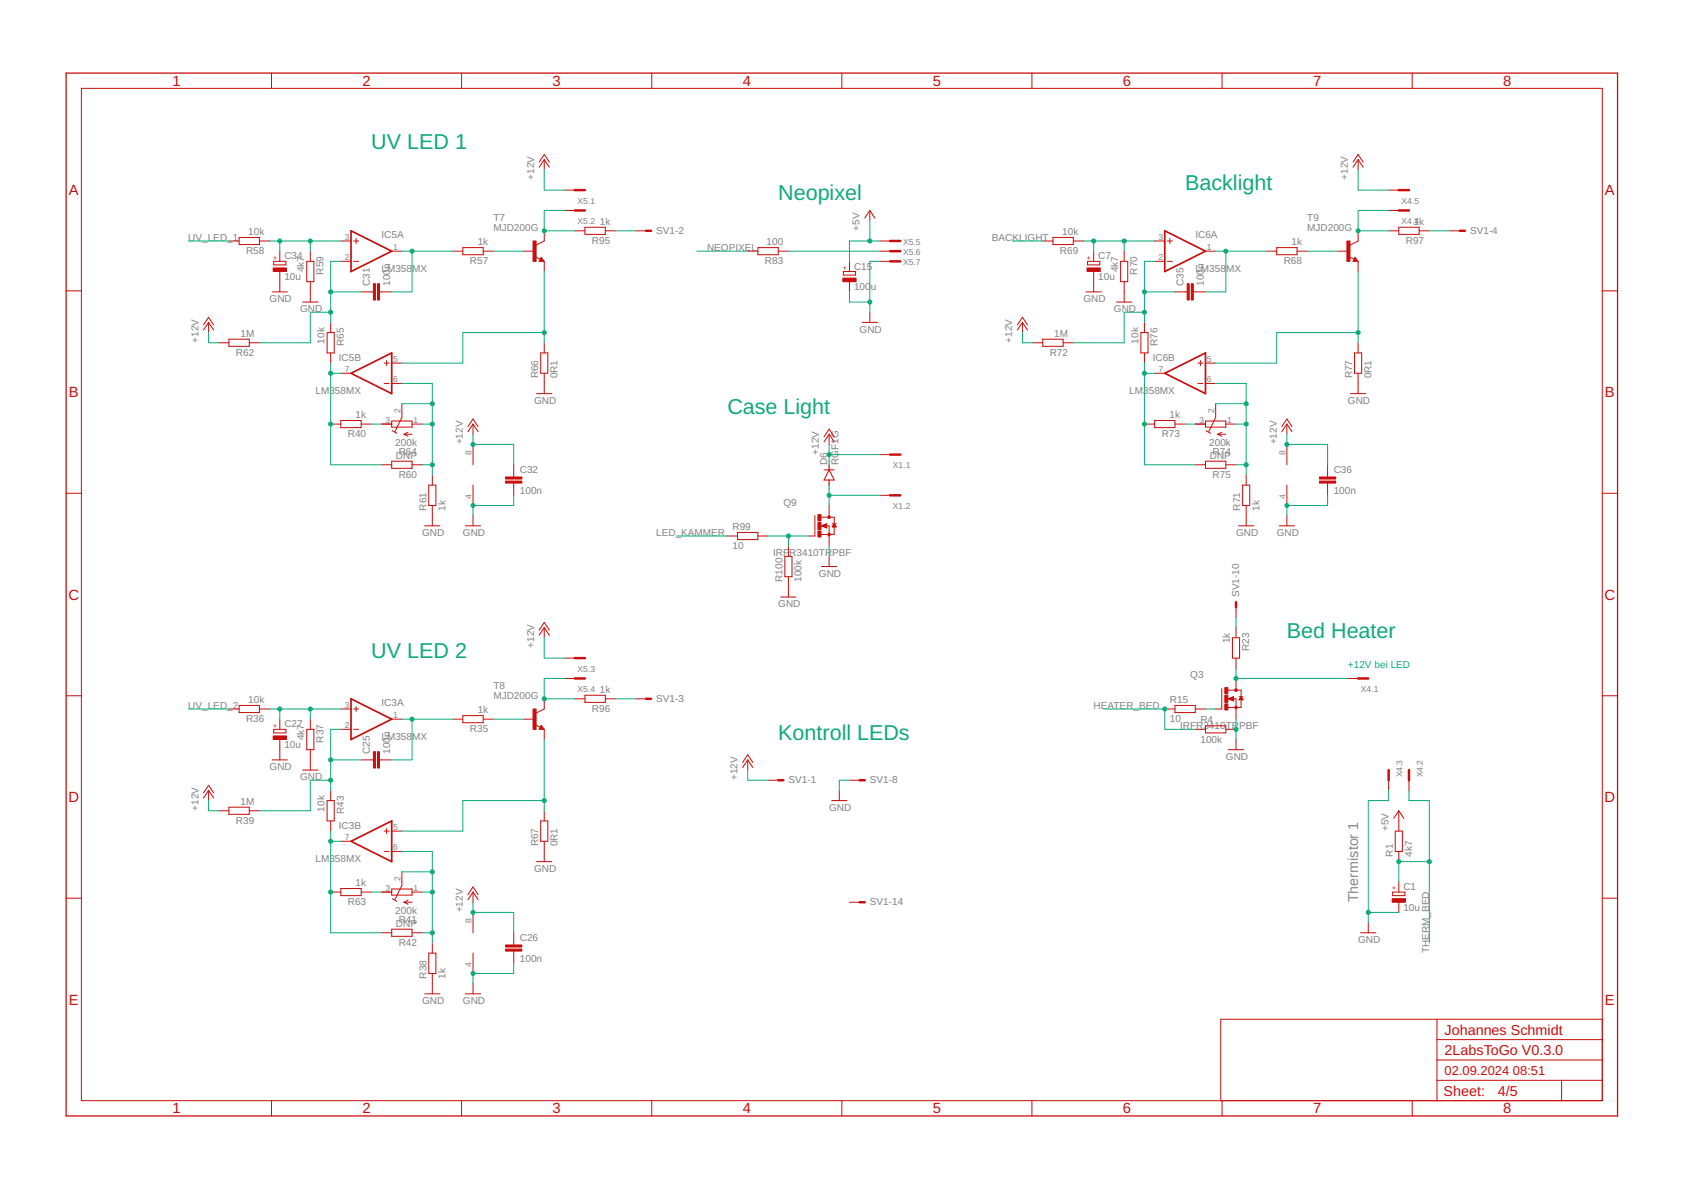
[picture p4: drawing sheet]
<svg xmlns="http://www.w3.org/2000/svg" width="420mm" height="297mm" viewBox="0 0 420 297" stroke-linecap="round" stroke-linejoin="round" font-family="sans-serif">
<path d="M87.6 57.6l10.2 5.1-10.2 5.1zM290.8 57.6l10.1 5.1-10.1 5.1zM87.6 93.2l10.2-5.1v10.2zM290.8 93.2l10.1-5.1v10.2zM87.6 174.4l10.2 5.1-10.2 5.1zM87.6 210l10.2-5.1v10.2z" fill="none" stroke="#c90d0c" stroke-width=".42"/>
<g fill="none" stroke="#c90d0c" stroke-width=".25">
<path d="M67.8 18.2v3.9M115.2 18.2v3.9M162.7 18.2v3.9M210.2 18.2v3.9M257.6 18.2v3.9M305.1 18.2v3.9M352.6 18.2v3.9M20.3 22.1h379.7v252.6h-379.7zM135.9 39.8v2.6M135.9 39.8l1.2 1.9M135.9 39.8l-1.3 1.9M339 39.8v2.6"/>
<path d="M339 39.8l1.3 1.9M339 39.8l-1.2 1.9M59.7 59.3h5.1v1.7h-5.1zM88.9 59.5v1.3M134.6 40.5l1.3-1.9 1.2 1.9M135.9 57.6v2.6l-2.1 1M140.9 47.5h2.6M140.9 52.5h2.6M143.5 57.6h2.5M146 56.7h5.1v1.8h-5.1zM151.1 57.6h2.5M158.7 57.6h2.6"/>
<path d="M217.1 52.5v2.6M217.1 52.5l1.3 1.9M217.1 52.5l-1.2 1.9M262.9 59.3h5v1.7h-5zM292.1 59.5v1.3M337.8 40.5l1.2-1.9 1.3 1.9M339 57.6v2.6l-2 1M346.7 57.6h2.5M346.7 47.5h2.5M346.7 52.5h2.5M349.2 56.7h5.1v1.8h-5.1zM354.3 57.6h2.5"/>
<path d="M361.9 57.6h2.5M16.5 72.6h3.8M57.1 60.2h2.6M64.8 60.2h2.5M67.9 72.9h3.9M68.3 65.2h3.1v.9h-3.1zM69.8 62.7v2.5M69.8 67.8v5.1M75.6 75.4h3.8M76.6 65.2h1.8v5.1h-1.8zM77.5 62.7v2.5M77.5 70.3v5.1"/>
<path d="M85.1 60.2h2.5M85.1 65.2h2.5M88.3 60.2h1.2M88.3 65.2h1.2M90.2 72.9h3M94.7 72.9h3.1M97.8 62.7h2.5M113 62.7h2.5M115.5 61.8h5.1v1.8h-5.1zM120.6 62.7h2.6M130.8 62.7h2.5M133.6 64.1l1.3 .6"/>
<path d="M135.1 64.2l.8 1h-1.3zM135.1 64.7l.1 .3h-.3l.2-.5 .5 .6h-.7M135.9 65.2v2.6M186.7 62.7h2.5M189.2 61.8h5.1v1.8h-5.1zM194.3 62.7h2.5M210.5 67.8h3.1v.9h-3.1zM212.1 65.2v2.6M212.1 70.3v2.6M217.1 77.9v2.6M219.7 60.2h2.5M219.7 65.2h2.5"/>
<path d="M219.7 62.7h2.5M260.3 60.2h2.6M267.9 60.2h2.6M271.1 72.9h3.8M271.5 65.2h3.1v.9h-3.1zM273 62.7v2.5M273 67.8v5.1M278.7 75.4h3.9M279.8 65.2h1.7v5.1h-1.7zM280.6 62.7v2.5M280.6 70.3v5.1M288.2 60.2h2.6"/>
<path d="M288.2 65.2h2.6M291.4 60.2h1.3M291.4 65.2h1.3M293.3 72.9h3.1M297.9 72.9h3M300.9 62.7h2.6M316.2 62.7h2.5M318.7 61.8h5.1v1.8h-5.1zM323.8 62.7h2.5M334 62.7h2.5M336.8 64.1l1.3 .6M338.3 64.2l.7 1h-1.2z"/>
<path d="M338.3 64.7l.1 .3h-.4l.3-.5 .5 .6h-.8M339 65.2v2.6M400 72.6h3.8M50.8 81.1l1.3-1.9 1.2 1.9M52.1 80.5l1.2 1.9M52.1 80.5l-1.3 1.9M52.1 80.5v2.5M54.6 85.6h2.5M57.1 84.7h5.1v1.7h-5.1zM62.2 85.6h2.6M81.7 83h1.7v5.1h-1.7zM82.5 80.5v2.5"/>
<path d="M82.5 88.1v2.5M85.1 93.2h2.5M95.9 90.6h1.3M95.9 95.7h1.3M96.5 90v1.3M97.8 90.6h2.5M97.8 95.7h2.5M134 98.3h3.8M135 88.1h1.8v5.1h-1.8zM135.9 85.6v2.5M135.9 93.2v5.1M215.2 80.5h3.9"/>
<path d="M254 81.1l1.2-1.9 1.3 1.9M255.2 80.5l1.3 1.9M255.2 80.5l-1.2 1.9M255.2 80.5v2.5M257.8 85.6h2.5M260.3 84.7h5.1v1.7h-5.1zM265.4 85.6h2.5M284.8 83h1.8v5.1h-1.8zM285.7 80.5v2.5M285.7 88.1v2.5M288.2 93.2h2.6M299 90.6h1.3"/>
<path d="M299 95.7h1.3M299.7 90v1.3M300.9 90.6h2.6M300.9 95.7h2.6M337.1 98.3h3.9M338.2 88.1h1.7v5.1h-1.7zM339 85.6v2.5M339 93.2v5.1M82.5 105.9h2.6M85.1 105h5.1v1.7h-5.1zM90.2 105.9h2.5M95.2 105.9h2.6"/>
<path d="M95.2 116h2.6M97.8 105.1h5.1v1.5h-5.1zM97.8 115.1h5.1v1.8h-5.1zM97.9 107.5l1.2 .6M100.3 100.8v3.4l-1.7 3.5M100.8 108.4h2.1M100.8 108.4l1.1 .5M101.9 107.9l-1.1 .5M102.9 105.9h2.5M102.9 116h2.5M107.9 118.6v2.5M116.8 106.5l1.3-1.9 1.3 1.9"/>
<path d="M118.1 105.9v2.5M118.1 110.9v5.1M118.1 105.9l1.3 1.9M118.1 105.9l-1.3 1.9M128.2 116v3.1M205.7 109l1.3-1.9 1.3 1.9M205.7 117.3h2.6M207 108.4v2.5M207 116v1.3M207 119.8v1.3M207 108.4l1.3 1.9M207 108.4l-1.3 1.9"/>
<path d="M207 117.3l1.3 2.5h-2.6zM219.7 113.5h2.5M285.7 105.9h2.5M288.2 105h5.1v1.7h-5.1zM293.3 105.9h2.6M298.4 105.9h2.5M298.4 116h2.5M300.9 105.1h5.1v1.5h-5.1zM300.9 115.1h5.1v1.8h-5.1zM301.1 107.5l1.1 .6M303.5 100.8v3.4l-1.7 3.5M304 108.4h2"/>
<path d="M304 108.4l1 .5M305 107.9l-1 .5M306 105.9h2.6M306 116h2.6M311.1 118.6v2.5M320 106.5l1.3-1.9 1.2 1.9M321.3 105.9v2.5M321.3 110.9v5.1M321.3 105.9l1.2 1.9M321.3 105.9l-1.3 1.9M331.4 116v3.1M16.5 123.1h3.8"/>
<path d="M106 131.3h3.8M107 121.1h1.8v5.1h-1.8zM107.9 126.2v5.1M116.2 131.3h3.8M118.1 121.1v5.1M118.1 128.7v2.6M128.2 120.6v3M181.6 133.8h2.5M184.1 132.9h5.1v1.8h-5.1zM189.2 133.8h2.5M195.9 138.9h1.8v5.1h-1.8zM196.8 136.3v2.6"/>
<path d="M203.4 128.7v5.1h-1.5M204.8 131.3h2.2v5M205 129.1h3.3v1.6M205.1 131.3l1.3-.6v1.1zM205.4 131.1h1M205.4 131.4h1M205.7 131h.7M205.7 131.5h.7M206 130.9h.4M206 131.6h.4M206.3 130.8h.1M206.3 131.8h.1"/>
<path d="M207 126.2v2.9M207 138.9v2.5M207.8 130.7h1M207.8 131.4h.9M207.9 131.3h.7M208 131.1h.5M208.1 131h.3M208.2 130.9h.2M208.2 130.8h.1M208.3 131.4v2h-3.3M208.3 130.7l.5 .8h-1zM219.7 123.6h2.5"/>
<path d="M309.2 131.3h3.8M310.2 121.1h1.8v5.1h-1.8zM311.1 126.2v5.1M319.4 131.3h3.8M321.3 121.1v5.1M321.3 128.7v2.6M331.4 120.6v3M400 123.1h3.8M134.6 157.3l1.3-1.9 1.2 1.9M135.9 156.7v2.5M135.9 156.7l1.2 1.9M135.9 156.7l-1.3 1.9"/>
<path d="M194.9 149h3.8M196.8 144v5M205.1 141.4h3.8M307.7 159.2h1.8v5.1h-1.8zM308.6 151.6v2.5M308.6 156.7v2.5M16.5 173.7h3.8M57.1 177h2.6M59.7 176.1h5.1v1.8h-5.1zM64.8 177h2.5M69.8 179.5v2.6M77.5 179.5v2.6"/>
<path d="M85.1 177h2.5M88.3 177h1.2M88.9 176.3v1.3M97.8 179.5h2.5M113 179.5h2.5M115.5 178.6h5.1v1.8h-5.1zM120.6 179.5h2.6M130.8 179.5h2.5M135.9 174.4v2.6l-2.1 1M140.9 164.3h2.6M140.9 169.4h2.6M143.5 174.4h2.5"/>
<path d="M146 173.5h5.1v1.8h-5.1zM151.1 174.4h2.5M158.7 174.4h2.6M290.8 177h2.5M293.3 176.1h5.1v1.8h-5.1zM298.4 177h2.5M305 171.9v5.1h-1.5M306.4 174.4h2.2v5.1M306.6 172.3h3.2v1.6M306.9 174.3h1M307 174.6h.9M307.2 174.2h.7"/>
<path d="M307.3 174.7h.6M307.5 174.1h.4M307.6 174.8h.3M307.8 174h.1M307.9 173.9l-1.2 .5 1.2 .5M307.9 173.9v1M307.9 174.9l.1 .1M308.6 164.3v2.5M308.6 169.4v2.9M309.3 173.9h1M309.4 174.6h.9M309.5 174.5h.7"/>
<path d="M309.6 174.3h.5M309.6 174.2h.4M309.7 174.1h.3M309.8 174.6v2h-3.3M309.8 173.9l.5 .8h-1zM336.5 169.4h2.5M400 173.7h3.8M50.8 197.9l1.3-1.9 1.2 1.9M52.1 197.3v2.5M52.1 197.3l1.2 1.9M52.1 197.3l-1.3 1.9M67.9 189.7h3.9"/>
<path d="M68.3 182.1h3.1v.8h-3.1zM69.8 184.6v5.1M75.6 192.2h3.8M76.6 182.1h1.8v5h-1.8zM77.5 187.1v5.1M81.7 199.8h1.7v5.1h-1.7zM82.5 197.3v2.5M85.1 182.1h2.5M88.3 182.1h1.2M90.2 189.7h3M94.7 189.7h3.1M133.6 180.9l1.3 .6"/>
<path d="M135.1 181l.8 1.1h-1.3zM135.1 181.5l.1 .3h-.3l.2-.5 .5 .6h-.7M135.9 182.1v2.5M185.4 190.3l1.3-1.9 1.2 1.9M186.7 189.7l1.2 1.9M186.7 189.7l-1.3 1.9M186.7 189.7v2.5M191.7 194.8h2.6M207.6 199.8h3.8M209.5 197.3v2.5M212.1 194.8h2.5M298.4 182.1h2.5"/>
<path d="M300.9 181.2h5.1v1.7h-5.1zM306 182.1h2.6M306.7 187.1h3.8M308.6 184.6v2.5M346.7 194.8v2.5M351.7 194.8v2.5M54.6 202.4h2.5M57.1 201.5h5.1v1.8h-5.1zM62.2 202.4h2.6M82.5 204.9v2.6M85.1 210h2.5M95.9 207.5h1.3"/>
<path d="M95.9 212.5h1.3M96.5 206.8v1.3M97.8 207.5h2.5M97.8 212.5h2.5M100.3 217.6v3.4l-1.7 3.6M134 215.1h3.8M135 204.9h1.8v5.1h-1.8zM135.9 202.4v2.5M135.9 210v5.1M348.3 207.5h1.8v5h-1.8zM349.2 202.4v5.1M349.2 212.5v2.6"/>
<path d="M349.2 202.4l1.3 1.9M349.2 202.4l-1.3 1.9M16.5 224.2h3.8M82.5 222.7h2.6M85.1 221.8h5.1v1.8h-5.1zM90.2 222.7h2.5M95.2 222.7h2.6M95.2 232.8h2.6M97.8 221.9h5.1v1.5h-5.1zM97.8 231.9h5.1v1.8h-5.1zM97.9 224.3l1.2 .7M100.8 225.2h2.1"/>
<path d="M100.8 225.2l1.1 .5M101.9 224.7l-1.1 .5M102.9 222.7h2.5M102.9 232.8h2.5M107 237.9h1.8v5.1h-1.8zM107.9 235.4v2.5M116.8 223.3l1.3-1.9 1.3 1.9M118.1 222.7v2.5M118.1 227.8v5M118.1 237.9v5.1M118.1 222.7l1.3 1.9M118.1 222.7l-1.3 1.9"/>
<path d="M128.2 232.8v3.1M128.2 237.4v3.1M212.1 225.2h2.5M339.7 232.8h3.8M341.6 230.3v2.5M347.7 222.7h3v.9h-3zM349.2 220.1v2.6M349.2 225.2v2.6M400 224.2h3.8M106 248.1h3.8M107.9 243v5.1M116.2 248.1h3.8"/>
<path d="M118.1 245.5v2.6M358.7 254.4v20.3M358.7 259.5h41.3M400 254.4h-95.2v20.3M67.8 274.7v3.9M115.2 274.7v3.9M162.7 274.7v3.9M210.2 274.7v3.9M257.6 274.7v3.9M305.1 274.7v3.9M352.6 274.7v3.9M358.7 269.7h41.3"/>
<path d="M358.7 264.6h41.3M389.8 269.7v5"/>
</g>
<g fill="#c90d0c" stroke="#c90d0c" stroke-width=".25">
<path d="M94.2 70.8h.5v4.1h-.5z"/>
<path d="M93.2 70.8h.5v4.1h-.5z"/>
<path d="M126.2 120.1h4.1v.5h-4.1z"/>
<path d="M126.2 119.1h4.1v.5h-4.1z"/>
<path d="M68.2 66.9h3.3v.9h-3.3z"/>
<path d="M133.1 60.2h.7v5h-.7z"/>
<path d="M94.2 187.6h.5v4.1h-.5z"/>
<path d="M93.2 187.6h.5v4.1h-.5z"/>
<path d="M126.2 236.9h4.1v.5h-4.1z"/>
<path d="M126.2 235.9h4.1v.5h-4.1z"/>
<path d="M68.2 183.7h3.3v.9h-3.3z"/>
<path d="M133.1 177h.7v5.1h-.7z"/>
<path d="M297.4 70.8h.5v4.1h-.5z"/>
<path d="M296.4 70.8h.5v4.1h-.5z"/>
<path d="M329.4 120.1h4.1v.5h-4.1z"/>
<path d="M329.4 119.1h4.1v.5h-4.1z"/>
<path d="M336.3 60.2h.7v5h-.7z"/>
<path d="M210.4 69.4h3.3v.9h-3.3z"/>
<path d="M204.2 132.5h.8v1.5h-.8z"/>
<path d="M204.2 128.5h.8v1.5h-.8z"/>
<path d="M204.2 130.4h.8v1.7h-.8z"/>
<path d="M347.6 224.3h3.3v.9h-3.3z"/>
<path d="M271.4 66.9h3.3v.9h-3.3z"/>
<path d="M305.8 175.7h.7v1.5h-.7z"/>
<path d="M305.8 171.6h.7v1.6h-.7z"/>
<path d="M305.8 173.5h.7v1.8h-.7z"/>
</g>
<path d="M16.5 18.2h387.3v260.4h-387.3z" fill="none" stroke="#c90d0c" stroke-width=".32"/>
<g fill="#c90d0c" stroke="#c90d0c" stroke-width=".25">
<circle cx="207" cy="129.1" r=".33"/>
<circle cx="207" cy="133.4" r=".33"/>
<circle cx="308.6" cy="172.3" r=".33"/>
<circle cx="308.6" cy="176.6" r=".33"/>
</g>
<g fill="none" stroke="#c90d0c" stroke-width=".61">
<path d="M143.5 47.5h2.5M143.5 52.5h2.5M161.3 57.6h1.2M349.2 47.5h2.5M349.2 52.5h2.5M364.4 57.6h1.3M222.2 60.2h2.6M222.2 62.7h2.6M222.2 65.2h2.6M222.2 113.5h2.6M222.2 123.6h2.6M308.6 150.3v1.3"/>
<path d="M143.5 164.3h2.5M143.5 169.4h2.5M161.3 174.4h1.2M339 169.4h2.6M194.3 194.8h1.3M214.6 194.8h1.3M346.7 192.2v2.6M351.7 192.2v2.6M214.6 225.2h1.3"/>
</g>
<g fill="none" stroke="#0dab76" stroke-width=".25">
<path d="M135.9 42.4v5.1h5M140.9 52.5h-5v5.1h7.6M153.6 57.6h5.1M217.1 55.1v5.1M339 42.4v5.1h7.7M346.7 52.5h-7.7v5.1h7.7M356.8 57.6h5.1M47 60.2h10.1M67.3 60.2h17.8M69.8 60.2v2.5M77.5 60.2v2.5M82.5 77.9h-5v7.7h-12.7"/>
<path d="M82.5 72.9h7.7M85.1 65.2h-2.6v15.3M100.3 62.7h12.7M102.9 62.7v10.2h-5.1M123.2 62.7h7.6M135.9 67.8v17.8M174 62.7h12.7M196.8 62.7h22.9M212.1 72.9v2.5h5M219.7 65.2h-2.6v12.7M219.7 60.2h-7.6v5M252.7 60.2h7.6"/>
<path d="M270.5 60.2h17.7M273 60.2v2.5M280.6 60.2v2.5M285.7 77.9h-5.1v7.7h-12.7M285.7 72.9h7.6M288.2 65.2h-2.5v15.3M303.5 62.7h12.7M306 62.7v10.2h-5.1M326.3 62.7h7.7M339 67.8v17.8M52.1 83v2.6h2.5M82.5 90.6v25.4h12.7"/>
<path d="M82.5 93.2h2.6M100.3 95.7h7.6v22.9M135.9 83h-20.4v7.6h-15.2M255.2 83v2.6h2.6M285.7 90.6v25.4h12.7M285.7 93.2h2.5M303.5 95.7h7.6v22.9M339 83h-20.3v7.6h-15.2M92.7 105.9h2.5M100.3 100.8h7.6M105.4 105.9h2.5M105.4 116h2.5"/>
<path d="M118.1 108.4v2.5h10.1v5.1M207 110.9v5.1M207 113.5h12.7M295.9 105.9h2.5M303.5 100.8h7.6M308.6 105.9h2.5M308.6 116h2.5M321.3 108.4v2.5h10.1v5.1M128.2 123.6v2.6h-10.1v2.5M168.9 133.8h12.7M191.7 133.8h10.2M196.8 133.8v2.5"/>
<path d="M207 121.1v5.1M207 136.3v2.6M207 123.6h12.7M331.4 123.6v2.6h-10.1v2.5M135.9 159.2v5.1h5M308.6 154.1v2.6M47 177h10.1M67.3 177h17.8M69.8 177v2.5M77.5 177v2.5M100.3 179.5h12.7M102.9 179.5v10.2h-5.1"/>
<path d="M123.2 179.5h7.6M140.9 169.4h-5v5h7.6M153.6 174.4h5.1M275.6 177h15.2v5.1h7.6M300.9 177h2.6M308.6 166.8v2.6h27.9M308.6 179.5v5.1M52.1 199.8v2.6h2.5M82.5 194.8h-5v7.6h-12.7M82.5 189.7h7.7M85.1 182.1h-2.6v15.2M135.9 199.8h-20.4v7.7h-15.2"/>
<path d="M135.9 184.6v17.8M186.7 192.2v2.6h5M212.1 194.8h-2.6v2.5M346.7 197.3v2.5h-5.1v30.5M351.7 197.3v2.5h5.1v35.6M82.5 207.5v25.3h12.7M82.5 210h2.6M100.3 212.5h7.6v22.9M100.3 217.6h7.6M356.8 215.1h-7.6v5M92.7 222.7h2.5M105.4 222.7h2.5"/>
<path d="M105.4 232.8h2.5M118.1 225.2v2.6h10.1v5M341.6 227.8h7.6M128.2 240.5v2.5h-10.1v2.5"/>
</g>
<g fill="#0dab76" stroke="#0dab76" stroke-width=".25">
<circle cx="118.1" cy="126.2" r=".51"/>
<circle cx="118.1" cy="243" r=".51"/>
<circle cx="321.3" cy="126.2" r=".51"/>
<circle cx="217.1" cy="75.4" r=".51"/>
<circle cx="308.6" cy="182.1" r=".51"/>
<circle cx="341.6" cy="227.8" r=".51"/>
<circle cx="118.1" cy="110.9" r=".51"/>
<circle cx="118.1" cy="227.8" r=".51"/>
<circle cx="321.3" cy="110.9" r=".51"/>
<circle cx="207" cy="113.5" r=".51"/>
<circle cx="107.9" cy="105.9" r=".51"/>
<circle cx="107.9" cy="100.8" r=".51"/>
<circle cx="107.9" cy="116" r=".51"/>
<circle cx="82.5" cy="93.2" r=".51"/>
<circle cx="82.5" cy="105.9" r=".51"/>
<circle cx="82.5" cy="72.9" r=".51"/>
<circle cx="82.5" cy="77.9" r=".51"/>
<circle cx="102.9" cy="62.7" r=".51"/>
<circle cx="69.8" cy="60.2" r=".51"/>
<circle cx="77.5" cy="60.2" r=".51"/>
<circle cx="135.9" cy="83" r=".51"/>
<circle cx="135.9" cy="57.6" r=".51"/>
<circle cx="107.9" cy="222.7" r=".51"/>
<circle cx="107.9" cy="217.6" r=".51"/>
<circle cx="107.9" cy="232.8" r=".51"/>
<circle cx="82.5" cy="210" r=".51"/>
<circle cx="82.5" cy="222.7" r=".51"/>
<circle cx="82.5" cy="194.8" r=".51"/>
<circle cx="82.5" cy="189.7" r=".51"/>
<circle cx="102.9" cy="179.5" r=".51"/>
<circle cx="69.8" cy="177" r=".51"/>
<circle cx="77.5" cy="177" r=".51"/>
<circle cx="135.9" cy="199.8" r=".51"/>
<circle cx="135.9" cy="174.4" r=".51"/>
<circle cx="311.1" cy="105.9" r=".51"/>
<circle cx="311.1" cy="100.8" r=".51"/>
<circle cx="311.1" cy="116" r=".51"/>
<circle cx="285.7" cy="93.2" r=".51"/>
<circle cx="285.7" cy="105.9" r=".51"/>
<circle cx="285.7" cy="72.9" r=".51"/>
<circle cx="285.7" cy="77.9" r=".51"/>
<circle cx="306" cy="62.7" r=".51"/>
<circle cx="273" cy="60.2" r=".51"/>
<circle cx="280.6" cy="60.2" r=".51"/>
<circle cx="339" cy="83" r=".51"/>
<circle cx="339" cy="57.6" r=".51"/>
<circle cx="217.1" cy="60.2" r=".51"/>
<circle cx="196.8" cy="133.8" r=".51"/>
<circle cx="207" cy="123.6" r=".51"/>
<circle cx="308.6" cy="169.4" r=".51"/>
<circle cx="290.8" cy="177" r=".51"/>
<circle cx="349.2" cy="215.1" r=".51"/>
<circle cx="356.8" cy="215.1" r=".51"/>
</g>
<g font-size="5.4" fill="#0dab76">
<text x="92.7" y="37.3">UV LED 1</text>
<text x="295.9" y="47.5">Backlight</text>
<text x="194.3" y="50">Neopixel</text>
<text x="181.6" y="103.3">Case Light</text>
<text x="321.3" y="159.2">Bed Heater</text>
<text x="92.7" y="164.3">UV LED 2</text>
<text x="194.3" y="184.6">Kontroll LEDs</text>
</g>
<g font-size="3.7" fill="#c90d0c">
<text x="43" y="21.4">1</text>
<text x="90.5" y="21.4">2</text>
<text x="138" y="21.4">3</text>
<text x="185.4" y="21.4">4</text>
<text x="232.9" y="21.4">5</text>
<text x="280.3" y="21.4">6</text>
<text x="327.8" y="21.4">7</text>
<text x="375.3" y="21.4">8</text>
<text x="17.2" y="48.6">A</text>
<text x="400.7" y="48.6">A</text>
<text x="17.2" y="99.2">B</text>
<text x="400.7" y="99.2">B</text>
<text x="17.1" y="149.7">C</text>
<text x="400.6" y="149.7">C</text>
<text x="17.1" y="200.2">D</text>
<text x="400.6" y="200.2">D</text>
<text x="17.2" y="250.8">E</text>
<text x="400.7" y="250.8">E</text>
<text x="43" y="277.9">1</text>
<text x="90.5" y="277.9">2</text>
<text x="138" y="277.9">3</text>
<text x="185.4" y="277.9">4</text>
<text x="232.9" y="277.9">5</text>
<text x="280.3" y="277.9">6</text>
<text x="327.8" y="277.9">7</text>
<text x="375.3" y="277.9">8</text>
</g>
<text font-size="3.6" fill="#808080" x="339.1" y="225.2" transform="rotate(-90 339.1 225.2)">Thermistor 1</text>
<g font-size="3.6" fill="#c90d0c">
<text x="360.6" y="258.2">Johannes Schmidt</text>
<text x="360.6" y="263.3">2LabsToGo V0.3.0</text>
<text x="360.4" y="273.6">Sheet:</text>
<text x="374" y="273.5">4/5</text>
</g>
<g font-size="3.2" fill="#c90d0c">
<text x="360.6" y="268.4">02.09.2024</text>
<text x="377.7" y="268.4">08:51</text>
</g>
<g font-size="2.5" fill="#808080">
<text x="133.3" y="44.9" transform="rotate(-90 133.3 44.9)">+12V</text>
<text x="336.5" y="44.9" transform="rotate(-90 336.5 44.9)">+12V</text>
<text x="62" y="58.6">10k</text>
<text x="95.2" y="59.5">IC5A</text>
<text x="123.2" y="57.6">MJD200G</text>
<text x="123.2" y="55.1">T7</text>
<text x="149.7" y="56.1">1k</text>
<text x="163.8" y="58.4">SV1-2</text>
<text x="214.6" y="57.6" transform="rotate(-90 214.6 57.6)">+5V</text>
<text x="265.2" y="58.6">10k</text>
<text x="298.4" y="59.5">IC6A</text>
<text x="326.4" y="57.6">MJD200G</text>
<text x="326.4" y="55.1">T9</text>
<text x="352.9" y="56.1">1k</text>
<text x="367" y="58.4">SV1-4</text>
<text x="47" y="60.2">UV_LED_1</text>
<text x="61.4" y="63.4">R58</text>
<text x="71" y="64.7">C34</text>
<text x="117.3" y="66">R57</text>
<text x="119.3" y="61.2">1k</text>
<text x="147.8" y="60.9">R95</text>
<text x="176.5" y="62.7">NEOPIXEL</text>
<text x="191" y="66">R83</text>
<text x="191.4" y="61.2">100</text>
<text x="247.6" y="60.2">BACKLIGHT</text>
<text x="264.6" y="63.4">R69</text>
<text x="274.2" y="64.7">C7</text>
<text x="320.5" y="66">R68</text>
<text x="322.4" y="61.2">1k</text>
<text x="351" y="60.9">R97</text>
<text x="71" y="69.8">10u</text>
<text x="75.9" y="68" transform="rotate(-90 75.9 68)">4k7</text>
<text x="80.7" y="68.6" transform="rotate(-90 80.7 68.6)">R59</text>
<text x="92.3" y="71.3" transform="rotate(-90 92.3 71.3)">C31</text>
<text x="95.2" y="67.8">LM358</text>
<text x="97.4" y="71.3" transform="rotate(-90 97.4 71.3)">100n</text>
<text x="102.9" y="67.8">MX</text>
<text x="213.2" y="67.3">C15</text>
<text x="274.2" y="69.8">10u</text>
<text x="279.1" y="68" transform="rotate(-90 279.1 68)">4k7</text>
<text x="283.9" y="68.6" transform="rotate(-90 283.9 68.6)">R70</text>
<text x="295.5" y="71.3" transform="rotate(-90 295.5 71.3)">C35</text>
<text x="298.4" y="67.8">LM358</text>
<text x="300.6" y="71.3" transform="rotate(-90 300.6 71.3)">100n</text>
<text x="306.1" y="67.8">MX</text>
<text x="67.3" y="75.4">GND</text>
<text x="74.9" y="77.9">GND</text>
<text x="213.2" y="72.4">100</text>
<text x="217.4" y="72.4">u</text>
<text x="270.5" y="75.4">GND</text>
<text x="278.1" y="77.9">GND</text>
<text x="214.6" y="83">GND</text>
<text x="49.5" y="85.5" transform="rotate(-90 49.5 85.5)">+12V</text>
<text x="58.9" y="88.8">R62</text>
<text x="60" y="84">1M</text>
<text x="81" y="85.8" transform="rotate(-90 81 85.8)">10k</text>
<text x="84.6" y="90">IC5B</text>
<text x="85.8" y="86.3" transform="rotate(-90 85.8 86.3)">R65</text>
<text x="252.7" y="85.5" transform="rotate(-90 252.7 85.5)">+12V</text>
<text x="262.1" y="88.8">R72</text>
<text x="263.2" y="84">1M</text>
<text x="284.2" y="85.8" transform="rotate(-90 284.2 85.8)">10k</text>
<text x="287.8" y="90">IC6B</text>
<text x="289" y="86.3" transform="rotate(-90 289 86.3)">R76</text>
<text x="134.4" y="94.4" transform="rotate(-90 134.4 94.4)">R66</text>
<text x="139.2" y="94.4" transform="rotate(-90 139.2 94.4)">0R1</text>
<text x="337.6" y="94.4" transform="rotate(-90 337.6 94.4)">R77</text>
<text x="342.4" y="94.4" transform="rotate(-90 342.4 94.4)">0R1</text>
<text x="78.8" y="98.2">LM358MX</text>
<text x="133.3" y="100.8">GND</text>
<text x="281.9" y="98.2">LM358MX</text>
<text x="336.5" y="100.8">GND</text>
<text x="88.8" y="104.3">1k</text>
<text x="292" y="104.3">1k</text>
<text x="86.8" y="109.1">R40</text>
<text x="98.7" y="111.5">200k</text>
<text x="99.5" y="113.6">R64</text>
<text x="115.6" y="110.9" transform="rotate(-90 115.6 110.9)">+12V</text>
<text x="204.4" y="113.5" transform="rotate(-90 204.4 113.5)">+12V</text>
<text x="290" y="109.1">R73</text>
<text x="301.9" y="111.5">200k</text>
<text x="302.7" y="113.6">R74</text>
<text x="318.7" y="110.9" transform="rotate(-90 318.7 110.9)">+12V</text>
<text x="98.9" y="114.5">DNP</text>
<text x="99.5" y="119.3">R60</text>
<text x="129.8" y="118.2">C32</text>
<text x="206.5" y="116" transform="rotate(-90 206.5 116)">D6</text>
<text x="209.3" y="116" transform="rotate(-90 209.3 116)">RGF1G</text>
<text x="302" y="114.5">DNP</text>
<text x="302.7" y="119.3">R75</text>
<text x="333" y="118.2">C36</text>
<text x="129.8" y="123.3">100n</text>
<text x="333" y="123.3">100n</text>
<text x="106.4" y="127.4" transform="rotate(-90 106.4 127.4)">R61</text>
<text x="111.2" y="127.4" transform="rotate(-90 111.2 127.4)">1k</text>
<text x="195.6" y="126.2">Q9</text>
<text x="309.6" y="127.4" transform="rotate(-90 309.6 127.4)">R71</text>
<text x="314.4" y="127.4" transform="rotate(-90 314.4 127.4)">1k</text>
<text x="105.4" y="133.8">GND</text>
<text x="115.6" y="133.8">GND</text>
<text x="163.8" y="133.8">LED_KAMMER</text>
<text x="182.9" y="137.1">10</text>
<text x="182.9" y="132.3">R99</text>
<text x="308.6" y="133.8">GND</text>
<text x="318.7" y="133.8">GND</text>
<text x="193" y="138.9">IRFR3410TRPBF</text>
<text x="204.4" y="144">GND</text>
<text x="195.3" y="145.2" transform="rotate(-90 195.3 145.2)">R100</text>
<text x="200.1" y="145.2" transform="rotate(-90 200.1 145.2)">100k</text>
<text x="309.3" y="149" transform="rotate(-90 309.3 149)">SV1-10</text>
<text x="194.3" y="151.6">GND</text>
<text x="133.3" y="161.7" transform="rotate(-90 133.3 161.7)">+12V</text>
<text x="307.1" y="160.6" transform="rotate(-90 307.1 160.6)">1k</text>
<text x="311.9" y="162.5" transform="rotate(-90 311.9 162.5)">R23</text>
<text x="123.2" y="171.9">T8</text>
<text x="149.7" y="172.9">1k</text>
<text x="297.1" y="169.4">Q3</text>
<text x="47" y="177">UV_LED_2</text>
<text x="62" y="175.4">10k</text>
<text x="95.2" y="176.3">IC3A</text>
<text x="119.3" y="178">1k</text>
<text x="123.2" y="174.4">MJD200G</text>
<text x="147.8" y="177.7">R96</text>
<text x="163.8" y="175.2">SV1-3</text>
<text x="273" y="177">HEATER_BED</text>
<text x="292.1" y="175.5">R15</text>
<text x="61.4" y="180.2">R36</text>
<text x="71" y="181.6">C27</text>
<text x="75.9" y="184.8" transform="rotate(-90 75.9 184.8)">4k7</text>
<text x="80.7" y="185.4" transform="rotate(-90 80.7 185.4)">R37</text>
<text x="95.2" y="184.6">LM358</text>
<text x="102.9" y="184.6">MX</text>
<text x="117.3" y="182.8">R35</text>
<text x="292.1" y="180.3">10</text>
<text x="294.6" y="182.1">IRFR3410TRPBF</text>
<text x="299.7" y="185.4">100k</text>
<text x="299.7" y="180.6">R4</text>
<text x="71" y="186.6">10u</text>
<text x="92.3" y="188.1" transform="rotate(-90 92.3 188.1)">C25</text>
<text x="97.4" y="188.1" transform="rotate(-90 97.4 188.1)">100n</text>
<text x="306" y="189.7">GND</text>
<text x="67.3" y="192.2">GND</text>
<text x="74.9" y="194.7">GND</text>
<text x="184.1" y="194.7" transform="rotate(-90 184.1 194.7)">+12V</text>
<text x="196.8" y="195.5">SV1-1</text>
<text x="217.1" y="195.5">SV1-8</text>
<text x="49.5" y="202.4" transform="rotate(-90 49.5 202.4)">+12V</text>
<text x="60" y="200.8">1M</text>
<text x="81" y="202.6" transform="rotate(-90 81 202.6)">10k</text>
<text x="85.8" y="203.2" transform="rotate(-90 85.8 203.2)">R43</text>
<text x="207" y="202.4">GND</text>
<text x="58.9" y="205.6">R39</text>
<text x="84.6" y="206.8">IC3B</text>
<text x="346.7" y="207.4" transform="rotate(-90 346.7 207.4)">+5V</text>
<text x="78.8" y="215.1">LM358MX</text>
<text x="134.4" y="211.3" transform="rotate(-90 134.4 211.3)">R67</text>
<text x="139.2" y="211.3" transform="rotate(-90 139.2 211.3)">0R1</text>
<text x="347.7" y="213.8" transform="rotate(-90 347.7 213.8)">R1</text>
<text x="352.5" y="213.8" transform="rotate(-90 352.5 213.8)">4k7</text>
<text x="88.8" y="221.2">1k</text>
<text x="133.3" y="217.6">GND</text>
<text x="86.8" y="226">R63</text>
<text x="115.6" y="227.8" transform="rotate(-90 115.6 227.8)">+12V</text>
<text x="217.1" y="226">SV1-14</text>
<text x="350.4" y="227.3">10u</text>
<text x="350.4" y="222.2">C1</text>
<text x="98.7" y="228.3">200k</text>
<text x="98.9" y="231.3">DNP</text>
<text x="99.5" y="230.4">R41</text>
<text x="99.5" y="236.1">R42</text>
<text x="129.8" y="235">C26</text>
<text x="339.1" y="235.4">GND</text>
<text x="356.8" y="237.9" transform="rotate(-90 356.8 237.9)">THERM_BED</text>
<text x="106.4" y="244.3" transform="rotate(-90 106.4 244.3)">R38</text>
<text x="111.2" y="244.3" transform="rotate(-90 111.2 244.3)">1k</text>
<text x="129.8" y="240.1">100n</text>
<text x="105.4" y="250.6">GND</text>
<text x="115.6" y="250.6">GND</text>
</g>
<text font-size="2.5" fill="#0dab76" x="336.5" y="166.8">+12V bei LED</text>
<g font-size="2.1" fill="#808080">
<text x="144.2" y="50.9">X5.1</text>
<text x="349.9" y="50.9">X4.5</text>
<text x="86.1" y="59.8">3</text>
<text x="144.2" y="56">X5.2</text>
<text x="289.3" y="59.8">3</text>
<text x="349.9" y="56">X4.4</text>
<text x="86.1" y="64.9">2</text>
<text x="98.1" y="62.3">1</text>
<text x="225.5" y="61">X5.5</text>
<text x="225.5" y="63.6">X5.6</text>
<text x="289.3" y="64.9">2</text>
<text x="301.3" y="62.3">1</text>
<text x="225.5" y="66.1">X5.7</text>
<text x="86.1" y="92.8">7</text>
<text x="98.1" y="95.4">6</text>
<text x="98.1" y="90.3">5</text>
<text x="289.3" y="92.8">7</text>
<text x="301.3" y="95.4">6</text>
<text x="301.3" y="90.3">5</text>
<text x="96.2" y="105.5">3</text>
<text x="100" y="103" transform="rotate(-90 100 103)">2</text>
<text x="103.2" y="105.5">1</text>
<text x="299.4" y="105.5">3</text>
<text x="303.1" y="103" transform="rotate(-90 303.1 103)">2</text>
<text x="306.4" y="105.5">1</text>
<text x="117.7" y="113.7" transform="rotate(-90 117.7 113.7)">8</text>
<text x="320.9" y="113.7" transform="rotate(-90 320.9 113.7)">8</text>
<text x="222.9" y="116.9">X1.1</text>
<text x="117.7" y="124.6" transform="rotate(-90 117.7 124.6)">4</text>
<text x="320.9" y="124.6" transform="rotate(-90 320.9 124.6)">4</text>
<text x="222.9" y="127.1">X1.2</text>
<text x="144.2" y="167.7">X5.3</text>
<text x="144.2" y="172.8">X5.4</text>
<text x="339.7" y="172.8">X4.1</text>
<text x="86.1" y="176.6">3</text>
<text x="98.1" y="179.2">1</text>
<text x="86.1" y="181.7">2</text>
<text x="350.1" y="194.1" transform="rotate(-90 350.1 194.1)">X4.3</text>
<text x="355.2" y="194.1" transform="rotate(-90 355.2 194.1)">X4.2</text>
<text x="86.1" y="209.6">7</text>
<text x="98.1" y="207.1">5</text>
<text x="98.1" y="212.2">6</text>
<text x="100" y="219.8" transform="rotate(-90 100 219.8)">2</text>
<text x="96.2" y="222.3">3</text>
<text x="103.2" y="222.3">1</text>
<text x="117.7" y="230.5" transform="rotate(-90 117.7 230.5)">8</text>
<text x="117.7" y="241.4" transform="rotate(-90 117.7 241.4)">4</text>
</g>
<g font-size="1.8" fill="#c90d0c">
<text x="69.3" y="64.8" transform="rotate(-90 69.3 64.8)">+</text>
<text x="272.4" y="64.8" transform="rotate(-90 272.4 64.8)">+</text>
<text x="211.5" y="67.4" transform="rotate(-90 211.5 67.4)">+</text>
<text x="69.3" y="181.6" transform="rotate(-90 69.3 181.6)">+</text>
<text x="348.6" y="222.3" transform="rotate(-90 348.6 222.3)">+</text>
</g>
<g font-size=".6" fill="#808080">
<text x="207.2" y="117.7" transform="rotate(-90 207.2 117.7)">SpiceOrder 2</text>
<text x="207.2" y="122.8" transform="rotate(-90 207.2 122.8)">SpiceOrder 1</text>
</g>
</svg>
